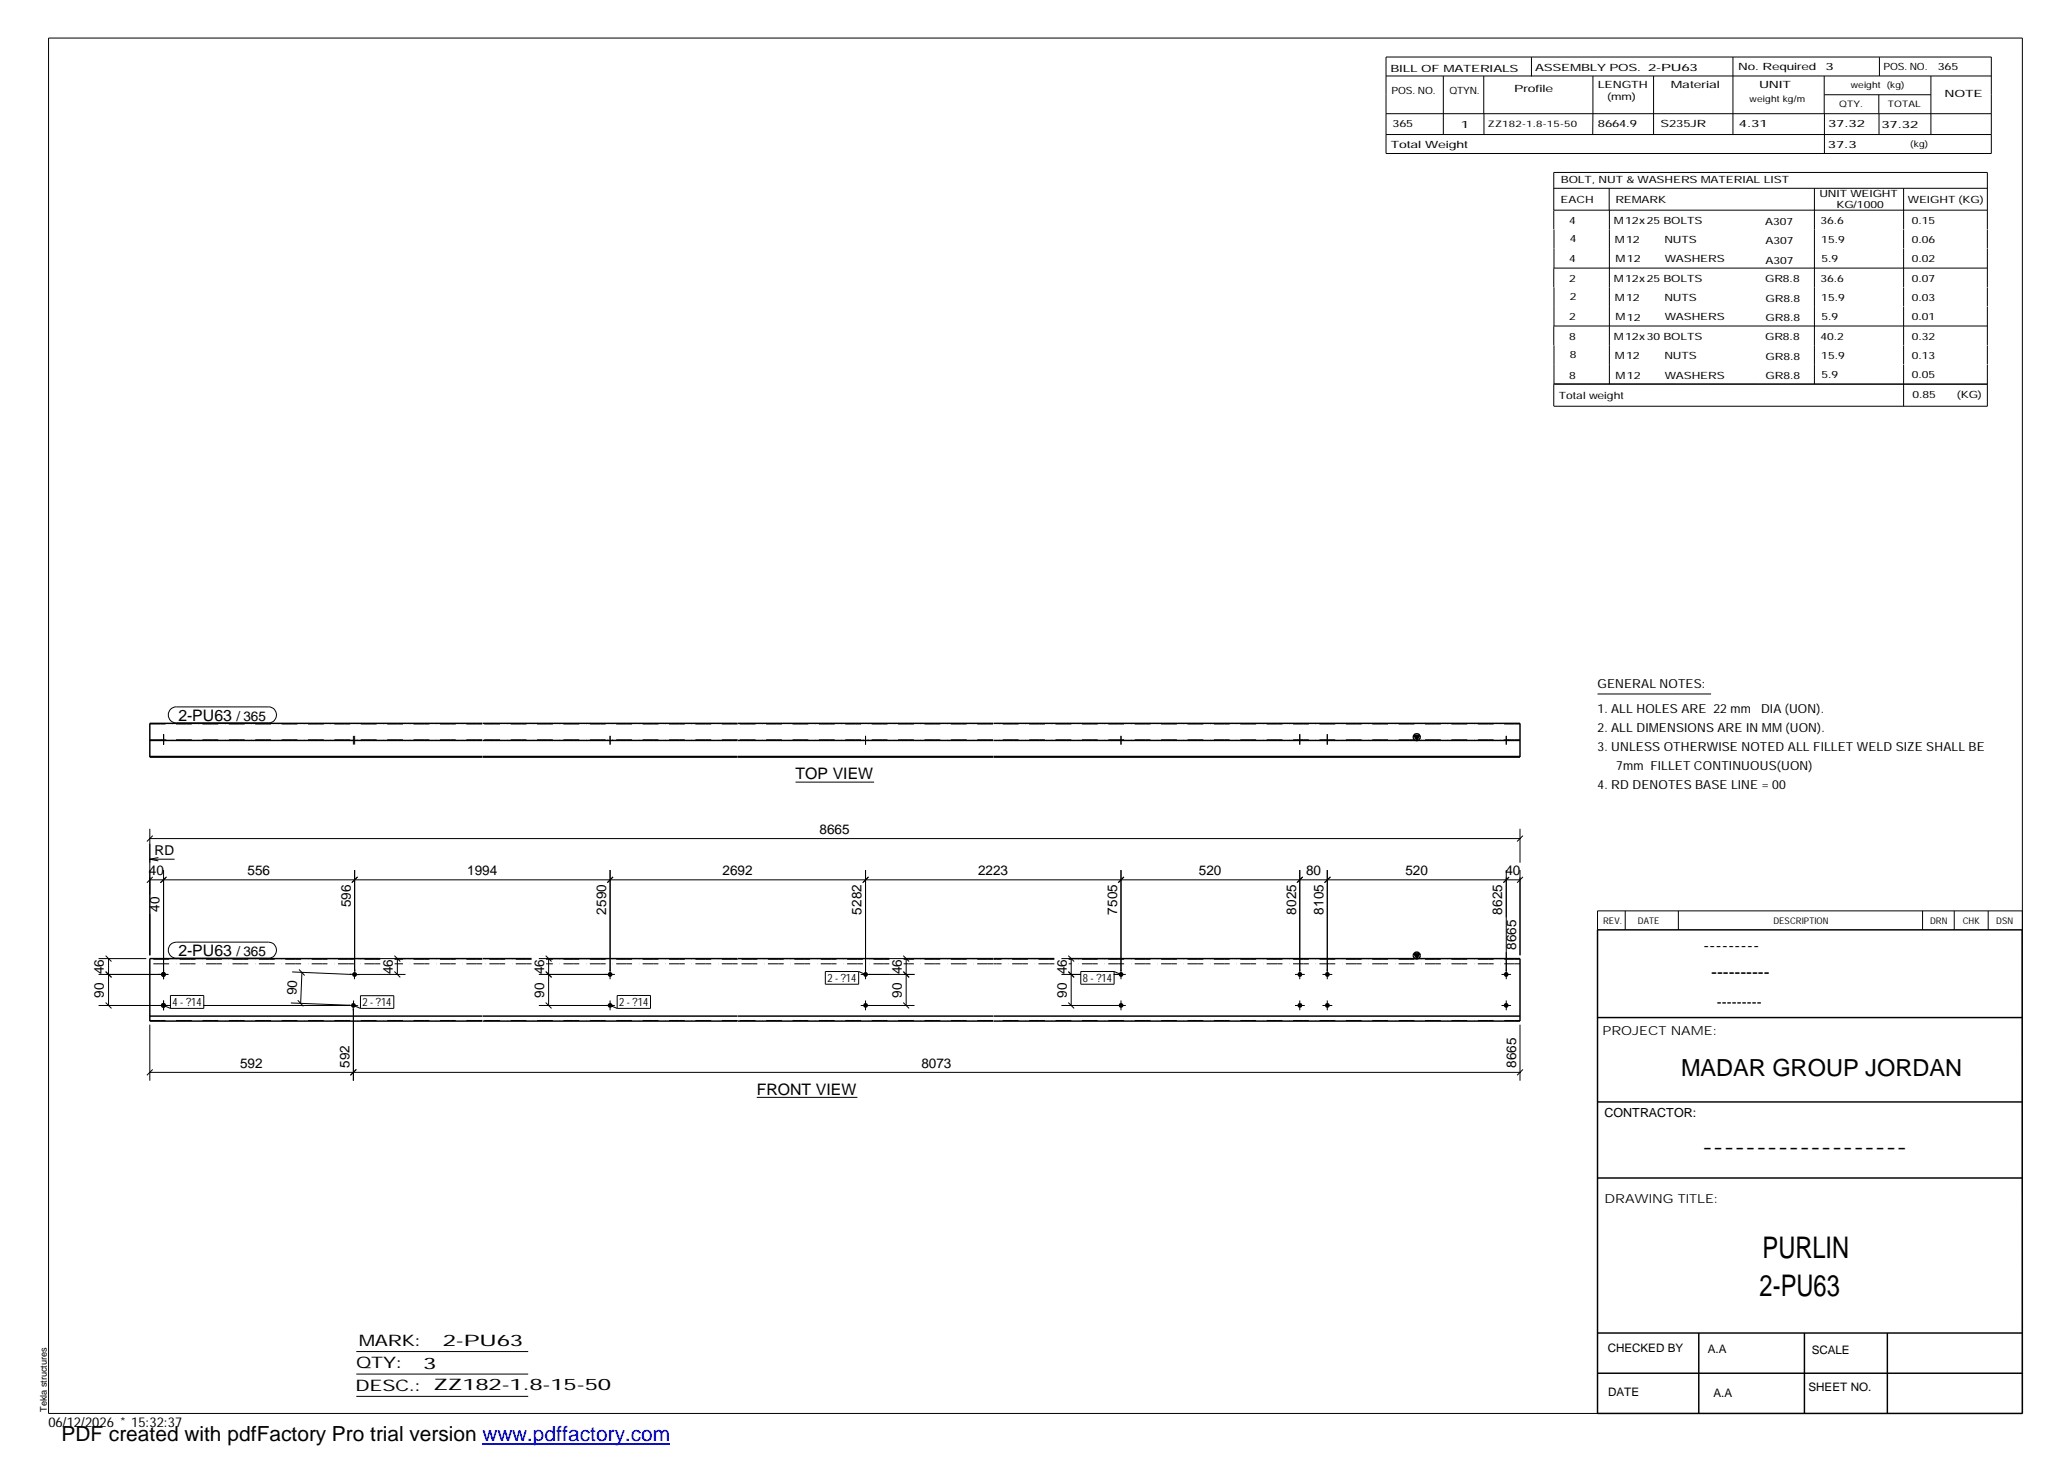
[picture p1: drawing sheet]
<svg xmlns="http://www.w3.org/2000/svg" width="420mm" height="297mm" viewBox="0 0 420 297" stroke-linecap="round" stroke-linejoin="round" font-family="sans-serif">
<g fill="#000">
<path d="M287.3 149.4h1.1l-.5 1zM287.3 193.8h1.1l-.5 1z"/>
<path d="M32.7 150.3h1v.1h-1z" fill-rule="evenodd"/>
<path d="M32.7 150.3h1v.1h-1z" fill-rule="evenodd"/>
<path d="M32.7 150.3h1v.1h-1z" fill-rule="evenodd"/>
<path d="M32.7 150.3h1v.1h-1z" fill-rule="evenodd"/>
<path d="M71.3 150.3h1v.1h-1z" fill-rule="evenodd"/>
<path d="M71.5 150.3h1.1v.1h-1.1z" fill-rule="evenodd"/>
<path d="M123.5 150.3h1v.1h-1z" fill-rule="evenodd"/>
<path d="M123.5 150.3h1v.1h-1z" fill-rule="evenodd"/>
<path d="M175.4 150.3h1v.1h-1z" fill-rule="evenodd"/>
<path d="M175.4 150.3h1v.1h-1z" fill-rule="evenodd"/>
<path d="M227.3 150.3h1v.1h-1z" fill-rule="evenodd"/>
<path d="M227.3 150.3h1v.1h-1z" fill-rule="evenodd"/>
<path d="M263.6 150.3h1v.1h-1z" fill-rule="evenodd"/>
<path d="M263.6 150.3h1v.1h-1z" fill-rule="evenodd"/>
<path d="M269.2 150.3h1v.1h-1z" fill-rule="evenodd"/>
<path d="M269.2 150.3h1v.1h-1z" fill-rule="evenodd"/>
<path d="M305.5 150.3h1v.1h-1z" fill-rule="evenodd"/>
<path d="M305.5 150.3h1v.1h-1z" fill-rule="evenodd"/>
<circle cx="33.2" cy="198" r=".49"/>
<circle cx="72.1" cy="198" r=".49"/>
<circle cx="123.9" cy="198" r=".49"/>
<circle cx="175.9" cy="198" r=".48"/>
<circle cx="227.8" cy="198" r=".48"/>
<circle cx="264.1" cy="198" r=".49"/>
<circle cx="269.7" cy="198" r=".49"/>
<circle cx="306" cy="198" r=".49"/>
<circle cx="33.2" cy="204.3" r=".49"/>
<circle cx="71.8" cy="204.3" r=".49"/>
<circle cx="123.9" cy="204.3" r=".49"/>
<circle cx="175.9" cy="204.3" r=".48"/>
<circle cx="227.8" cy="204.3" r=".48"/>
<circle cx="264.1" cy="204.3" r=".49"/>
<circle cx="269.7" cy="204.3" r=".49"/>
<circle cx="306" cy="204.3" r=".49"/>
</g>
<g fill="none" stroke="#000" stroke-width=".2">
<path d="M9.9 7.7h401v279.5h-401zM281.6 11.6h123v19.6h-123zM281.6 15.4h123M293.2 15.4v11.9M301.5 15.4v7.7M311.1 11.6v3.9M323.6 15.4v11.9M336 15.4v11.9M352.1 11.6v15.7M370.6 15.4v7.7M370.7 19.2h21.6M381.7 19.2v3.9"/>
<path d="M381.8 11.6v3.8M392.3 15.4v11.9M281.6 23.1h123M281.6 27.3h123M301.5 23.1v4.2M315.7 38.3h88.1M326.9 38.3v4.4M368.6 38.3v39.7M370.7 23.1v8.1M381.8 23.1v4.2M386.8 38.3v8.3M315.7 42.7h88.1"/>
<path d="M315.7 46.6v-11.6h88.1v11.6M315.7 54.5v3.9M315.7 54.5h88.1M315.7 46.6v7.9M315.7 58.4v7.8M327 42.7v35.3M386.8 46.6v3.9M386.8 50.6v7.7M386.8 58.4v3.9M403.8 46.6v3.9M403.8 50.6v7.7M403.8 58.4v3.9"/>
<path d="M315.7 66.3v3.8M315.7 78v4.5M315.7 66.2h88.1M315.7 78h88.1h-88M315.7 70.2v7.8M386.8 62.3v7.8M386.8 70.2v3.8M386.8 74.1v8.4M403.8 62.3v7.8M403.8 70.2v3.8M403.8 74.1v8.4h-88.1M32.7 150.3v.1"/>
<path d="M33.2 149.2v2.1M33.7 150.3v.1M34.7 144.1l.8-.5h19a1.63 1.63 0 0 1 1.7 1.7 1.63 1.63 0 0 1-1.7 1.6h-18.7a1.63 1.63 0 0 1-1.5-1 1.63 1.63 0 0 1 .4-1.8zM71.3 150.3v.1M71.5 150.3v.1M71.8 149.5v1.8M72.1 149.5v1.8M72.3 150.3v.1M72.6 150.3v.1M123.5 150.3v.1M124 149.5v1.8M124.5 150.3v.1"/>
<path d="M161.6 158.9h16M175.4 150.3v.1M175.9 149.5v1.8M176.4 150.3v.1M227.3 150.3v.1M227.8 149.5v1.8M228.3 150.3v.1M263.6 150.3v.1M264.1 149.2v2.1M264.6 150.3v.1M269.2 150.3v.1M269.7 149.2v2.1"/>
<path d="M270.2 150.3v.1M305.5 150.3v.1M306 149.5v1.8M306.5 150.3v.1M324.6 141h23M30.4 170.4h278.4M30.4 168.4v25.7M30.4 178.8h278.4M30.4 174.6l1.8 .3M30.4 174.6h5.1M31 169.8l-1.2 1.2M31 178.2l-1.2 1.2"/>
<path d="M32.2 174.2l-1.8 .4M33.2 176.8v22.2M33.8 178.2l-1.2 1.2 1.1-1.1M72.1 176.8v20.5M72.6 178.2l-1.1 1.2M123.5 179.3l1-1.1-1.1 1.2M124 176.8v22.2M175.4 179.3l1-1.1-1.1 1.2M175.9 176.8v22.2M227.3 179.3l1-1.1-1.1 1.2M227.8 176.8v22.2M263.6 179.3l1.1-1.1-1.2 1.2"/>
<path d="M264.1 176.8v22.2M269.2 179.3l1.1-1.1-1.2 1.2M269.7 176.8v22.2M306 176.8v22.2M306.6 178.2l-1.2 1.2M308.8 168.4v6.9M308.8 176.8v17.3M309.4 169.8l-1.2 1.2M309.4 178.2l-1.2 1.2M20 198h14.2M20 194.8h9.7M21.5 197.4l1.1 1.2-1.1-1.1"/>
<path d="M21.5 194.2l1.1 1.2M22.1 194.8v9.5M34.7 191.9l.5-.4 .6-.1h18.7a1.63 1.63 0 0 1 1.7 1.6 1.63 1.63 0 0 1-1.7 1.7h-18.7a1.63 1.63 0 0 1-1.5-1 1.63 1.63 0 0 1 .4-1.8zM59.4 197.5l13.6 .5M60.7 197l1.2 1.2M61.3 197.6l-.2 6.2M72.1 197l-.1 2M72.7 198h9.7M72.7 194.8h9.7M80.1 197.4l1.2 1.2M80.1 194.2l1.2 1.2M80.7 194.8v3.2"/>
<path d="M109.5 198h15.4M109.5 194.8h13.8M110.9 197.4l1.2 1.2M110.9 194.2l1.2 1.2M111.5 194.8v9.5M167.7 197.4h6.8v2.6h-6.8zM174.5 197.4l1.4 .6M174.9 198h10.9M176.6 194.8h9.2M183.5 197.4l1.2 1.2M183.5 194.2l1.2 1.2M184.1 194.8v9.5"/>
<path d="M215.6 198h4M215.6 194.8h11.5M217 197.4l1.2 1.2M217 194.2l1.2 1.2M217.6 194.8v9.5M219.6 197.4h6.8v2.6h-6.8zM226.3 198h2.4M226.4 197.4l1.4 .6M263.1 198h2M268.7 198h2M305.1 198h1.9M330.2 185.1v3.8"/>
<path d="M341 185.1v3.8M390.6 185.1v3.8M397 185.1v3.8M403.9 185.1v3.8M410.9 185.1h-86.3v3.8M20 204.3h14.7M21.5 203.7l1.1 1.2M30.4 208.2v11.4M30.4 217.9h278.4M31 217.3l-1.2 1.2M33.2 203.3v2M33.2 204.3l1.4 .6"/>
<path d="M34.6 202.3h6.8v2.6h-6.8zM41.3 204.3h29.8M59.1 203.8l12 .4M60.5 203.2l1.1 1.3M70.8 204.2l2 .1M71.8 205v14.6M71.8 204.3l1.4 .6M71.8 203.3v2M72.4 217.3l-1.2 1.2M73.2 202.3h6.8v2.6h-6.8zM109.5 204.3h15.4M110.9 203.7l1.2 1.2"/>
<path d="M124 203.3v2M124 204.3l1.4 .6M125.4 202.3h6.8v2.6h-6.8zM174.9 204.3h10.9M175.9 203.3v2M183.5 203.7l1.2 1.2M215.6 204.3h13.1M217 203.7l1.2 1.2M227.8 203.3v2M263.1 204.3h2M264.1 203.3v2M268.7 204.3h2"/>
<path d="M269.7 203.3v2M305.1 204.3h1.9M306 203.3v2M308.8 208.2v11.4M309.4 217.3l-1.2 1.2M153.8 223h20.4M72.4 274.6h34.9M72.4 279.2h34.9M72.4 283.7h34.9"/>
</g>
<g fill="none" stroke="#000" stroke-width=".3">
<path d="M30.4 153.7h67.6M30.4 150.4h67.6M98 147h-67.6v6.8h67.6M98 153.8h51.9M98 153.7h51.9M98 150.4h51.9M98 147h51.9M149.9 153.8h51.9M149.9 153.7h51.9M149.9 150.4h51.9M149.9 147h51.9M201.8 147h107v6.8h-107"/>
<path d="M201.8 153.7h107M201.8 150.4h107M287.3 149.4h1.1l-.5 1zM77.3 194.8h-46.9v12.7h67.6M80.2 194.8h17.8M98 194.8h10M111 194.8h38.9M149.9 194.8h30.8M183.6 194.8h18.2M201.8 194.8h12.4M217.1 194.8h91.7v12.7h-107M287.3 193.8h1.1l-.5 1z"/>
<path d="M324.6 188.9h86.2l.1 98.3h-86.3zM30.4 206.4h67.6M98 207.5h51.9M98 206.4h51.9M149.9 207.5h51.9M149.9 206.4h51.9M201.8 206.4h107M324.6 206.7h86.3M324.6 239.3h86.3M324.6 223.9h86.3M324.6 270.8h86.3M324.6 279h86.3"/>
<path d="M345.1 270.8v16.4M366.6 270.8v16.4M383.5 270.8v16.4"/>
<circle cx="287.8" cy="149.8" r=".7"/>
<circle cx="287.8" cy="194.1" r=".69"/>
</g>
<g fill="none" stroke="#000" stroke-width=".2" stroke-dasharray="1.1 0 2.1 .7 0 1.4" stroke-linecap="butt">
<path d="M98 147.1h-67.6M98 150.3h-67.6M149.9 147.1h-51.9M149.9 150.3h-51.9M201.8 147.1h-51.9M201.8 150.3h-51.9M308.8 147.1h-107M308.8 150.3h-107M77.3 195.8h-46.9M77.3 194.9h-46.9M98 195.8h-17.8M98 194.9h-17.8"/>
<path d="M108 195.8h-10M108 194.9h-10M149.9 195.8h-38.9M149.9 194.9h-38.9M180.7 195.8h-30.8M180.7 194.9h-30.8M201.8 195.8h-18.2M201.8 194.9h-18.2M214.2 195.8h-12.4M214.2 194.9h-12.4M308.8 195.8h-91.7M308.8 194.9h-91.7"/>
<path d="M98 207.3h-67.6M149.9 207.3h-51.9M201.8 207.3h-51.9M308.8 207.3h-107"/>
</g>
<path d="M98 293.3h38.2" fill="none" stroke="#00f" stroke-width=".3"/>
<g font-size="6.1">
<text x="358.1" y="255.5">PURLIN</text>
<text x="357.5" y="263.3">2-PU63</text>
</g>
<text font-size="4.8" x="341.5" y="218.6">MADAR GROUP JORDAN</text>
<text font-size="4.2" x="12.5" y="292.7">PDF created with pdfFactory Pro trial version www.pdffactory.com</text>
<g font-size="3.6">
<text x="346.1" y="193.2">---------</text>
<text x="347.7" y="198.6">----------</text>
<text x="345.8" y="234.2">-------------------</text>
</g>
<g font-size="3.2">
<text x="36.2" y="146.5">2-PU63</text>
<text x="161.6" y="158.4">TOP VIEW</text>
<text x="36.2" y="194.3">2-PU63</text>
<text x="153.8" y="222.4">FRONT VIEW</text>
<text x="72.9" y="273.5">MARK:</text>
<text x="90" y="273.5">2-PU63</text>
<text x="72.4" y="278">QTY:</text>
<text x="86" y="278.1">3</text>
<text x="72.2" y="282.6">DESC.:</text>
<text x="88.1" y="282.4">ZZ182-1.8-15-50</text>
</g>
<text font-size="3" x="348.8" y="204.5">---------</text>
<g font-size="2.8">
<text x="48" y="146.5">/ 365</text>
<text x="31.4" y="173.7">RD</text>
<text x="166.5" y="169.4">8665</text>
<text x="30.3" y="177.8">40</text>
<text x="50.3" y="177.8">556</text>
<text x="94.9" y="177.8">1994</text>
<text x="146.8" y="177.8">2692</text>
<text x="198.7" y="177.8">2223</text>
<text x="243.6" y="177.8">520</text>
<text x="265.3" y="177.8">80</text>
<text x="285.5" y="177.8">520</text>
<text x="305.9" y="177.8">40</text>
<text x="32.4" y="185.3" transform="rotate(-90 32.4 185.3)">40</text>
<text x="71.2" y="184.3" transform="rotate(-90 71.2 184.3)">596</text>
<text x="123.1" y="185.9" transform="rotate(-90 123.1 185.9)">2590</text>
<text x="175" y="185.9" transform="rotate(-90 175 185.9)">5282</text>
<text x="226.9" y="185.9" transform="rotate(-90 226.9 185.9)">7505</text>
<text x="263.3" y="185.9" transform="rotate(-90 263.3 185.9)">8025</text>
<text x="268.9" y="185.9" transform="rotate(-90 268.9 185.9)">8105</text>
<text x="305.2" y="185.9" transform="rotate(-90 305.2 185.9)">8625</text>
<text x="21.1" y="197.9" transform="rotate(-90 21.1 197.9)">46</text>
<text x="48" y="194.3">/ 365</text>
<text x="79.8" y="197.9" transform="rotate(-90 79.8 197.9)">46</text>
<text x="110.6" y="197.9" transform="rotate(-90 110.6 197.9)">46</text>
<text x="183.2" y="197.9" transform="rotate(-90 183.2 197.9)">46</text>
<text x="216.7" y="197.9" transform="rotate(-90 216.7 197.9)">46</text>
<text x="308" y="193" transform="rotate(-90 308 193)">8665</text>
<text x="21.1" y="202.7" transform="rotate(-90 21.1 202.7)">90</text>
<text x="60.2" y="202.2" transform="rotate(-88 60.2 202.2)">90</text>
<text x="110.6" y="202.7" transform="rotate(-90 110.6 202.7)">90</text>
<text x="183.2" y="202.7" transform="rotate(-90 183.2 202.7)">90</text>
<text x="216.7" y="202.7" transform="rotate(-90 216.7 202.7)">90</text>
<text x="48.8" y="216.9">592</text>
<text x="71" y="217" transform="rotate(-90 71 217)">592</text>
<text x="187.2" y="216.9">8073</text>
<text x="308" y="217" transform="rotate(-90 308 217)">8665</text>
<text x="9.8" y="290">06/12/2026 * 15:32:37</text>
</g>
<g font-size="2.5">
<text x="324.6" y="139.9">GENERAL NOTES:</text>
<text x="324.6" y="148.7">2. ALL DIMENSIONS ARE IN MM (UON).</text>
<text x="324.6" y="144.9">1. ALL HOLES ARE 22 mm</text>
<text x="357.8" y="144.9">DIA (UON).</text>
<text x="324.6" y="152.5">3. UNLESS OTHERWISE NOTED ALL FILLET WELD SIZE SHALL BE</text>
<text x="324.6" y="160.2">4. RD DENOTES BASE LINE = 00</text>
<text x="328.4" y="156.4">7mm FILLET CONTINUOUS(UON)</text>
<text x="325.6" y="210.3">PROJECT NAME:</text>
<text x="326" y="226.9">CONTRACTOR:</text>
<text x="326" y="244.4">DRAWING TITLE:</text>
</g>
<g font-size="2.4">
<text x="326.7" y="274.7">CHECKED BY</text>
<text x="347" y="275">A.A</text>
<text x="368.1" y="275.1">SCALE</text>
<text x="326.7" y="283.6">DATE</text>
<text x="348.1" y="283.9">A.A</text>
<text x="367.5" y="282.6">SHEET NO.</text>
</g>
<g font-size="2.3">
<text x="168.1" y="199.5">2 - ?14</text>
<text x="220" y="199.5">8 - ?14</text>
<text x="35.1" y="204.5">4 - ?14</text>
<text x="73.7" y="204.5">2 - ?14</text>
<text x="125.8" y="204.5">2 - ?14</text>
</g>
<g font-size="2">
<text x="282.5" y="14.6">BILL OF MATERIALS</text>
<text x="311.9" y="14.4">ASSEMBLY POS.</text>
<text x="324.6" y="17.9">LENGTH</text>
<text x="334.9" y="14.4">2-PU63</text>
<text x="339.5" y="17.9">Material</text>
<text x="353.1" y="14.2">No. Required</text>
<text x="357.4" y="17.9">UNIT</text>
<text x="370.9" y="14.2">3</text>
<text x="382.7" y="14.2">POS. NO.</text>
<text x="393.7" y="14.3">365</text>
<text x="282.7" y="19.1">POS. NO.</text>
<text x="294.5" y="19">QTYN.</text>
<text x="307.6" y="18.7">Profile</text>
<text x="326.5" y="20.4">(mm)</text>
<text x="395.1" y="19.6">NOTE</text>
<text x="282.9" y="25.8">365</text>
<text x="296.8" y="26">1</text>
<text x="324.7" y="25.9">8664.9</text>
<text x="337.4" y="25.9">S235JR</text>
<text x="353.3" y="25.9">4.31</text>
<text x="371.4" y="25.9">37.32</text>
<text x="382.3" y="25.9">37.32</text>
<text x="282.6" y="30.1">Total Weight</text>
<text x="371.4" y="30">37.3</text>
<text x="317.1" y="41.3">EACH</text>
<text x="317.1" y="37.2">BOLT, NUT &amp; WASHERS MATERIAL LIST</text>
<text x="328.2" y="41.3">REMARK</text>
<text x="369.7" y="40.1">UNIT WEIGHT</text>
<text x="387.6" y="41.2">WEIGHT (KG)</text>
<text x="318.8" y="45.4">4</text>
<text x="327.9" y="45.6">M12x25 BOLTS</text>
<text x="358.6" y="45.6">A307</text>
<text x="369.9" y="45.5">36.6</text>
<text x="373.1" y="42.2">KG/1000</text>
<text x="388.4" y="45.5">0.15</text>
<text x="318.8" y="53.3">4</text>
<text x="318.9" y="49.2">4</text>
<text x="328.1" y="49.3">M12</text>
<text x="328.3" y="53.3">M12</text>
<text x="338.2" y="49.4">NUTS</text>
<text x="338.2" y="53.3">WASHERS</text>
<text x="358.7" y="49.6">A307</text>
<text x="358.7" y="53.5">A307</text>
<text x="370" y="49.3">15.9</text>
<text x="370.1" y="53.2">5.9</text>
<text x="388.4" y="49.4">0.06</text>
<text x="388.4" y="53.3">0.02</text>
<text x="318.8" y="57.2">2</text>
<text x="327.9" y="57.3">M12x25 BOLTS</text>
<text x="358.6" y="57.4">GR8.8</text>
<text x="369.9" y="57.3">36.6</text>
<text x="388.4" y="57.2">0.07</text>
<text x="318.8" y="65.1">2</text>
<text x="318.9" y="61">2</text>
<text x="328.1" y="61.2">M12</text>
<text x="328.3" y="65.1">M12</text>
<text x="338.2" y="61.2">NUTS</text>
<text x="338.2" y="65.1">WASHERS</text>
<text x="358.7" y="61.4">GR8.8</text>
<text x="358.7" y="65.3">GR8.8</text>
<text x="370" y="61.1">15.9</text>
<text x="370.1" y="65">5.9</text>
<text x="388.4" y="61.2">0.03</text>
<text x="388.4" y="65.1">0.01</text>
<text x="318.8" y="69">8</text>
<text x="327.9" y="69.1">M12x30 BOLTS</text>
<text x="358.6" y="69.2">GR8.8</text>
<text x="369.9" y="69.1">40.2</text>
<text x="388.4" y="69">0.32</text>
<text x="318.8" y="76.9">8</text>
<text x="318.9" y="72.8">8</text>
<text x="328.1" y="72.9">M12</text>
<text x="328.3" y="76.9">M12</text>
<text x="338.2" y="72.9">NUTS</text>
<text x="338.2" y="76.9">WASHERS</text>
<text x="358.7" y="73.1">GR8.8</text>
<text x="358.7" y="77.1">GR8.8</text>
<text x="370" y="72.8">15.9</text>
<text x="370.1" y="76.7">5.9</text>
<text x="388.4" y="72.9">0.13</text>
<text x="388.4" y="76.9">0.05</text>
<text x="316.7" y="81.1">Total weight</text>
<text x="388.6" y="80.9">0.85</text>
<text x="397.6" y="80.8">(KG)</text>
</g>
<g font-size="1.9">
<text x="325.7" y="187.8">REV.</text>
<text x="332.8" y="187.6">DATE</text>
<text x="360.3" y="187.7">DESCRIPTION</text>
<text x="392.1" y="187.6">DRN</text>
<text x="398.8" y="187.6">CHK</text>
<text x="405.6" y="187.7">DSN</text>
<text x="9.5" y="286.8" transform="rotate(-90 9.5 286.8)">Tekla structures</text>
</g>
<g font-size="1.8">
<text x="376" y="17.9">weight (kg)</text>
<text x="355.5" y="20.7">weight kg/m</text>
<text x="373.6" y="21.7">QTY.</text>
<text x="383.5" y="21.8">TOTAL</text>
<text x="302.3" y="25.9">ZZ182-1.8-15-50</text>
<text x="388.1" y="29.8">(kg)</text>
</g>
</svg>
